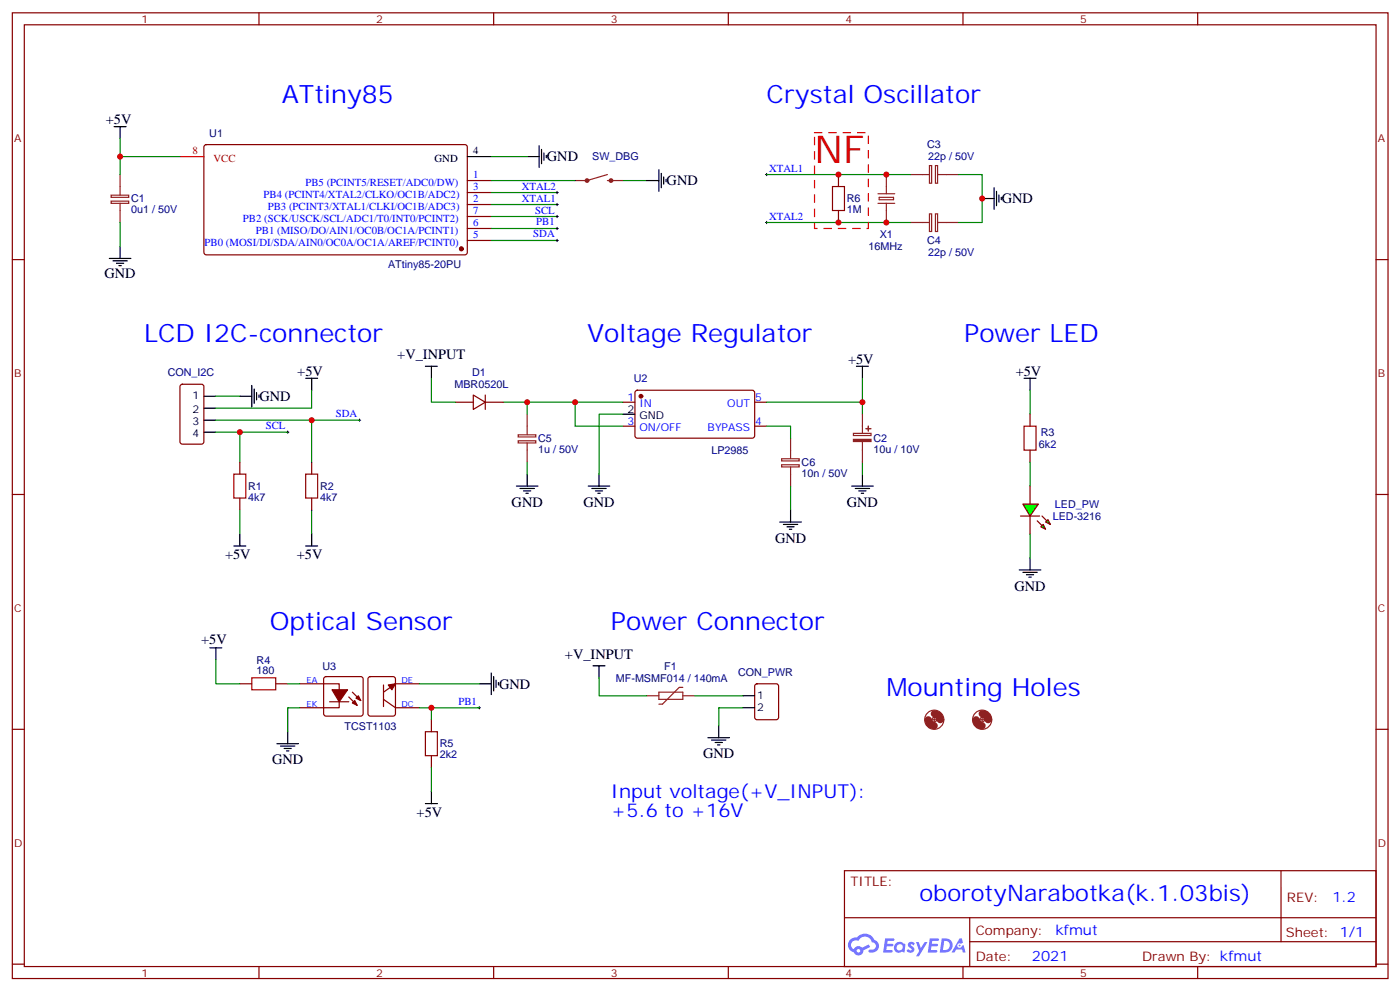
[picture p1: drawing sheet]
<svg xmlns="http://www.w3.org/2000/svg" width="413mm" height="292mm" viewBox="0 0 413 292" stroke-linecap="round" stroke-linejoin="round" font-family="sans-serif">
<g fill="none" stroke="#870000" stroke-width=".35">
<path d="M3.6 3.8h405.4v284.3h-405.4zM7.2 7.3h398.2v277.3h-398.2zM76.3 3.8v3.5M145.5 3.8v3.5M214.6 3.8v3.5M283.7 3.8v3.5M352.9 3.8v3.5M3.6 76.4h3.6M405.4 76.4h3.6M3.6 145.6h3.6M405.4 145.6h3.6M3.6 214.7h3.6"/>
<path d="M405.4 214.7h3.6M248.8 256.4h156.6v28.2h-156.6zM377.4 256.4v20.9M248.8 270.2h156.5M285.7 277.3h119.6M285.7 270.2v14.1M3.6 283.9h3.6M76.3 284.6v3.5M145.5 284.6v3.5M214.6 284.6v3.5M283.7 284.6v3.5M352.9 284.6v3.5"/>
<path d="M405.4 283.9h3.6"/>
</g>
<g fill="#5487ff">
<path d="M267.8 277.5a1.22 1.22 0 0 1 1.7 .3l-.4 .6a.47 .47 0 0 0-.3-.4 .47 .47 0 0 0-.5 .2l.2 .2a1.14 1.14 0 0 1 .7 1.7 1.14 1.14 0 0 1-1.9 0l-.2-.2 .5-.5 .7 .4a.29 .29 0 0 0 .4-.2 .29 .29 0 0 0-.3-.4 1.04 1.04 0 0 1-.6-1.7z"/>
<path d="M260.8 276.3h2.4l.3 .2-.1 .5h-1.9l-.1 .9h1.5l.4 .4-.4 .3h-1.6l-.2 1.1 1.8 .1 .1 .3-.1 .3h-2.7z"/>
<path d="M274 276.3h2.3l.3 .2-.1 .5h-1.8l-.1 .9h1.5l.3 .4-.4 .3h-1.6l-.1 1.1 1.7 .1 .2 .3-.2 .3h-2.6z"/>
<path d="M282.7 276.3h.7l.3 1.2-.6 .4a.69 .69 0 0 0-1 .2 .69 .69 0 0 0 .5 1 .69 .69 0 0 0 .8-.6l.5-.3 .6 2.2h-.8l-.2-.8h-1.8l-.5 .8h-.8z"/>
<path d="M269.9 277.4h.8l.6 1.8 1.1-1.8h.9l-2.6 4.2h-.8l.9-1.6z"/>
<path d="M277.5 276.3l-.6 4.1h1.3a2.11 2.11 0 0 0 2.5-2.1 2.11 2.11 0 0 0-2.5-2zM278.2 277a1.39 1.39 0 0 1 1.7 1.4 1.39 1.39 0 0 1-1.8 1.3h-.3z"/>
<path d="M263.8 277.9a1.54 1.54 0 0 0-.1 2.2 1.54 1.54 0 0 0 2.2 .1l.6 .2 .3-2.3-.2-.2h-.4a1.49 1.49 0 0 0-2.4 0zM264.1 278.9a.94 .94 0 0 1 1.8 0 .94 .94 0 0 1-1.8 0z"/>
<path d="M250.5 276.7a2.18 2.18 0 0 0 1.1 3.7 1.44 1.44 0 0 0 1.6 .9 1.44 1.44 0 0 0 1.2-1.5l2-1-.5-.7-1.9 .9a1.47 1.47 0 0 0-2.4 .5 1.39 1.39 0 0 1-.7-2 1.39 1.39 0 0 1 2-.4 2.12 2.12 0 0 1 2.2-1.3 2.12 2.12 0 0 1 1.9 1.7 1.14 1.14 0 0 1 1.1 1.4 1.14 1.14 0 0 1-1.7 .7 .43 .43 0 0 0-.5 .4 .43 .43 0 0 0 .4 .5 1.98 1.98 0 0 0 2.5-1.3 1.98 1.98 0 0 0-1.2-2.5 3.1 3.1 0 0 0-5.3-.7l-.9 .1zM252.4 280a.55 .55 0 0 1 1.1 0 .55 .55 0 0 1-1.1 0z"/>
<circle cx="282.7" cy="278.4" r=".26"/>
</g>
<path d="M225.5 51.4h.7M225.9 51v.8M225.5 65.5h.7M225.9 65.2v.7M84.4 127.2h.7M84.8 126.9v.7M105.6 123.7h.7M105.9 123.4v.7" fill="none" stroke="#000" stroke-width=".29"/>
<g fill="none" stroke="#8c2424" stroke-width=".35">
<path d="M258.7 57h4.9M258.7 59.9h4.9M259 58.1h4.3v.7h-4.3zM261.2 51.4v5.6M261.2 59.9v5.6M268.2 51.4h5.7M273.9 48.8h.6v5.1h-.6zM275.6 48.8h.7v5.1h-.7zM276.3 51.4h6M268.2 65.5h5.7M273.9 63h.6v5.2h-.6zM275.6 63h.7v5.2h-.7z"/>
<path d="M276.3 65.5h6M152.7 128h5.2v.7h-5.2zM152.7 129.8h5.2v.6h-5.2zM155.3 122v6M155.3 130.4v5.7M230.3 135.1h5.2v.6h-5.2zM230.3 136.8h5.2v.7h-5.2zM232.9 129v6M232.9 137.5v5.6"/>
</g>
<g fill="none" stroke="#008700" stroke-width=".35">
<path d="M225.9 51.4h42.3M282.3 51.4h7.1v14.1h-7.1M225.9 65.5h42.3M63.6 116.7h7.1M91.8 114.9v5.3h-28.2M127.1 111.4v7h7.1M148.3 118.4h35.3M155.3 118.4v3.6M169.4 118.4v7.1h14.2M225.9 118.4h28.2M254.1 111.4v10.6M63.6 123.7h42.3"/>
<path d="M63.6 127.2h21.2M70.7 127.2v8.9M91.8 123.7v12.4M155.3 136.1v3.5M183.6 122h-7.1v17.6M225.9 125.5h7v3.5M254.1 136.1v3.5M70.7 150.2v7M91.8 150.2v7M232.9 143.1v7.1"/>
</g>
<g fill="none" stroke="#000" stroke-width=".35">
<path d="M289.4 58.5h3.5M292.9 55.3v6.3M293.6 56.3v4.3M294.3 57.4v2.1M295 58.1v.7M60.1 116.7h3.5M70.7 116.7h3.5M74.2 113.5v6.3M74.9 114.5v4.3M75.6 115.6v2.1M76.3 116.3v.7M90.1 111.4h3.5"/>
<path d="M91.8 111.4v3.5M125.3 107.8h3.6M127.1 107.8v3.6M252.3 107.8h3.6M254.1 107.8v3.6M60.1 120.2h3.5M60.1 123.7h3.5M60.1 127.2h3.5M155.3 139.6v3.5M176.5 139.6v3.5M183.6 122h3.5M254.1 139.6v3.5"/>
<path d="M70.7 157.2v3.6M91.8 157.2v3.6M152.2 143.1h6.3M153.2 143.8h4.2M154.3 144.5h2.1M155 145.2h.7M173.3 143.1h6.4M174.4 143.8h4.2M175.4 144.5h2.2M176.1 145.2h.7M229.8 153.7h6.3M230.8 154.4h4.3"/>
<path d="M231.9 155.1h2.1M232.6 155.8h.7M232.9 150.2v3.5M250.9 143.1h6.4M252 143.8h4.2M253 144.5h2.2M253.8 145.2h.7M68.9 160.8h3.5M90.1 160.8h3.5"/>
</g>
<g fill="none" stroke="#870000" stroke-width=".35">
<path d="M53.3 113.3l.4-.2h5.7l.6 .5 .1 16.5-.5 .6-5.9 .1-.6-.5-.1-16.5zM134.2 118.4h5.3M139.5 116.3l3.5 2.1-3.5 2.1zM143 118.4h5.3M143 116.3v4.2M183.6 118.4h3.5M187.3 115.1l.5-.2 34.1 .1 .5 .6-.1 13-.6 .4-34.2-.1-.4-.6v-12.7zM222.4 118.4h3.5M70.7 136.1v3.5M91.8 136.1v3.5M183.6 125.5h3.5M222.4 125.5h3.5"/>
<path d="M70.7 146.6v3.6M91.8 146.6v3.6M303.5 143.1v5.3M303.5 151.9v5.3M95.6 199.4l.5-.2h10.2l.5 .2 .2 .5v10.2l-.2 .5-.5 .3h-10.2l-.5-.3-.2-.5v-10.2zM108.6 199.4l.5-.2h6.7l.5 .2 .2 .5v10.2l-.2 .5-.5 .3h-6.7l-.5-.3-.2-.5v-10.2zM88.3 201.3h11.6v7.1h-11.6M97.1 206.6h5.7M102.8 205.2l2.4 2.5M103.8 203.8l2.5 2.5M113 205.9l3.5 2.5h7.1M113 201.7v6.3"/>
<path d="M123.6 201.3h-7.1l-3.5 2.5"/>
</g>
<path d="M68.9 139.6h3.5v7h-3.5zM90.1 139.6h3.5v7h-3.5z" fill="none" stroke="#a10000" stroke-width=".35"/>
<g fill="#870000" stroke="#870000" stroke-width=".35">
<path d="M114.4 201.7l2.1-.4-1 1.8z"/>
<path d="M103.8 207l.7-.7 .7 1.4z"/>
<path d="M104.9 205.6l.7-.7 .7 1.4z"/>
<path d="M97.8 203.1h4.6l-2.5 3.5z"/>
<circle cx="188.8" cy="116.7" r=".53"/>
</g>
<g fill="#0f0" stroke="#870000" stroke-width=".35">
<path d="M307.4 154.4l.7 1.4-1.4-.7z"/>
<path d="M308.1 153.7l.7-.7 .7 1.4z"/>
</g>
<g fill="#870000" stroke="#870000" stroke-width=".35">
<path d="M305.6 153.4l1.4 1.4z"/>
<path d="M307 151.9l1.4 1.5z"/>
</g>
<path d="M300.7 151.9h5.6z" fill="#f00" stroke="#870000" stroke-width=".35"/>
<path d="M301.4 148.4h4.6l-2.5 3.5z" fill="#0f0" stroke="#870000" stroke-width=".35"/>
<g fill="none" stroke="#000" stroke-width=".35">
<path d="M33.6 37.3h3.5M35.4 37.3v3.5M137.7 46.1h7M155.3 46.1h3.6M158.9 42.9v6.4M159.6 44v4.2M160.3 45v2.2M161 45.8v.7M190.6 53.2h3.5M194.1 50v6.3M194.8 51v4.3M195.5 52.1v2.1"/>
<path d="M196.3 52.8v.7M32.2 76.1h6.4M33.3 76.8h4.2M34.3 77.5h2.1M35 78.2h.7M35.4 72.6v3.5M301.7 111.4h3.6M303.5 111.4v3.5M300.3 167.8h6.4M301.4 168.5h4.2M302.4 169.2h2.2M303.1 169.9h.7"/>
<path d="M303.5 164.3v3.5M61.8 190.7h3.6M63.6 190.7v3.6M144.7 198.2v6.3M145.5 199.2v4.2M174.7 196h3.6M176.5 196v3.6M81.6 219h6.3M82.7 219.7h4.2M84.8 215.4v3.6M141.2 201.3h3.5M146.2 200.3v2.1"/>
<path d="M146.9 201v.7M208.6 217.2h6.3M209.7 217.9h4.2M210.7 218.6h2.1M211.4 219.3h.7M211.8 213.7v3.5M218.8 204.9h3.6M218.8 208.4h3.6M83.7 220.4h2.1M84.4 221.1h.7M125.3 236.6h3.6M127.1 233.1v3.5"/>
</g>
<path d="M245.3 54.9h3.5v7.1h-3.5zM301.7 125.5h3.6v7h-3.6zM74.2 199.6h7v3.5h-7zM125.3 215.4h3.6v7.1h-3.6z" fill="none" stroke="#a10000" stroke-width=".35"/>
<g fill="none" stroke="#870000" stroke-width=".35">
<path d="M60.3 42.8l.5-.2h76.5l.4 .7-.1 31.3-.6 .4h-76.5l-.4-.7v-31zM137.7 56.7h7M137.7 53.2h7M247.1 51.4v3.5M137.7 63.7h7M137.7 67.3h7M137.7 70.8h7M137.7 60.2h7M247.1 62v3.5M303.5 122v3.5M303.5 132.5v3.6M70.7 201.3h3.5"/>
<path d="M81.2 201.3h3.6M127.1 211.9v3.5M222.6 201.5l.5-.2h5.6l.7 .5v9.4l-.5 .7h-5.8l-.7-.4v-9.5zM127.1 222.5v3.5"/>
</g>
<g fill="none" stroke="#008700" stroke-width=".35">
<path d="M35.4 40.8v10.6M35.4 46.1h17.6M144.7 53.2h24.7M144.7 46.1h10.6M144.7 56.7h19.4M183.6 53.2h7M35.4 65.5v7.1M144.7 60.2h19.4M144.7 67.3h19.4M144.7 70.8h19.4M144.7 63.7h19.4M303.5 114.9v7.1"/>
<path d="M303.5 136.1v7M303.5 157.2v7.1M63.6 194.3v7h7.1M176.5 199.6v5.3h14.1M84.8 201.3h3.5M88.3 208.4h-3.5v7M123.6 201.3h17.6M123.6 208.4h17.6M127.1 208.4v3.5M204.7 204.9h14.1M218.8 208.4h-7v5.3M127.1 226v7.1"/>
</g>
<path d="M163.8 56.7h.7M164.1 56.3v.7M164.1 59.9v.7M163.8 60.2h.7M163.8 67.3h.7M163.8 63.7h.7M163.8 70.8h.7M164.1 63.4v.7M164.1 66.9v.7M164.1 70.4v.8M140.9 208.4h.7M141.2 208v.7" fill="none" stroke="#000" stroke-width=".29"/>
<path d="M273.5 211.9a1.76 1.76 0 0 0 1.8 1.8M275.3 210.1a1.76 1.76 0 0 1 1.7 1.8M287.6 211.9a1.76 1.76 0 0 0 1.8 1.8M289.4 210.1a1.76 1.76 0 0 1 1.7 1.8" fill="none" stroke="#8c2424" stroke-width="2.1"/>
<g fill="none" stroke="#8c2424" stroke-width=".35">
<path d="M32.7 57.5h5.2v.6h-5.2zM32.7 59.2h5.2v.7h-5.2zM35.4 51.4v6M35.4 59.9v5.6M179 51.4l-6 1.8h-3.6M179 53.2h4.6M251.5 127.6h5.1v.6h-5.1zM254.1 122v5.6M254.1 130.1v6M190.6 204.9h3.5M194.1 203.8h7.1v2.1h-7.1zM201.2 202.4h-1.1l-4.9 4.9h-1.1"/>
<path d="M201.2 204.9h3.5M274.6 211.9h1.4M275.3 211.2v1.4M288.7 211.9h1.4M289.4 211.2v1.4"/>
<circle cx="275.3" cy="211.9" r="2.82"/>
<circle cx="275.3" cy="211.9" r=".71"/>
<circle cx="289.4" cy="211.9" r="2.82"/>
<circle cx="289.4" cy="211.9" r=".71"/>
</g>
<g fill="#8c2424" stroke="#8c2424" stroke-width=".35">
<path d="M251.5 129.4h5.1v.6h-5.1z"/>
<path d="M255.2 126.2h1.4z"/>
<path d="M255.8 125.5l.1 1.4z"/>
</g>
<circle cx="135.9" cy="73.3" r=".53" fill="#870000" stroke="#870000" stroke-width=".35"/>
<path d="M53 46.1h7.1" fill="none" stroke="#f00" stroke-width=".35"/>
<g fill="none" stroke="#8c2424" stroke-width=".71">
<circle cx="173" cy="53.2" r=".35"/>
<circle cx="180" cy="53.2" r=".35"/>
</g>
<path d="M240 39.1h15.9v28.2h-15.9z" fill="none" stroke="#f00" stroke-width=".35" stroke-dasharray="2.1 2.1"/>
<g fill="#c00">
<circle cx="289.4" cy="58.5" r=".88"/>
<circle cx="261.2" cy="51.4" r=".88"/>
<circle cx="261.2" cy="65.5" r=".88"/>
<circle cx="70.7" cy="127.2" r=".88"/>
<circle cx="91.8" cy="123.7" r=".88"/>
<circle cx="254.1" cy="118.4" r=".88"/>
<circle cx="127.1" cy="208.4" r=".88"/>
<circle cx="169.4" cy="118.4" r=".88"/>
<circle cx="155.3" cy="118.4" r=".88"/>
<circle cx="35.4" cy="46.1" r=".88"/>
<circle cx="247.1" cy="51.4" r=".88"/>
<circle cx="247.1" cy="65.5" r=".88"/>
</g>
<text font-size="11.3" fill="#f00" x="240" y="47.9">NF</text>
<g font-size="7.4" fill="#00f">
<text x="83" y="30.2">ATtiny85</text>
<text x="225.9" y="30.2">Crystal Oscillator</text>
<text x="42.4" y="100.8">LCD I2C-connector</text>
<text x="173" y="100.8">Voltage Regulator</text>
<text x="284.1" y="100.8">Pow</text>
<text x="299.1" y="100.8">er LED</text>
<text x="79.5" y="185.5">Optical Sensor</text>
<text x="180" y="185.5">Pow</text>
<text x="195" y="185.5">er Connector</text>
<text x="261.2" y="204.9">Mounting Holes</text>
</g>
<text font-size="6.7" fill="#00f" x="270.9" y="265.4">oborotyNarabotka(k.1.03bis)</text>
<g font-size="5.6" fill="#00f">
<text x="180" y="234.8">Input voltage(+V_INPUT):</text>
<text x="180" y="240.5">+5.6 to +16V</text>
</g>
<g font-size="4.2">
<text x="31.2" y="36.6">+5V</text>
<text x="161.1" y="47.5">GND</text>
<text x="196.4" y="54.6">GND</text>
<text x="295.2" y="59.9">GND</text>
<text x="30.8" y="81.7">GND</text>
<text x="117.1" y="105.7">+V_INPUT</text>
<text x="249.9" y="107.1">+5V</text>
<text x="87.6" y="110.7">+5V</text>
<text x="299.3" y="110.7">+5V</text>
<text x="76.5" y="118.1">GND</text>
<text x="150.7" y="149.2">GND</text>
<text x="171.9" y="149.2">GND</text>
<text x="249.5" y="149.2">GND</text>
<text x="228.4" y="159.8">GND</text>
<text x="66.3" y="164.7">+5V</text>
<text x="87.5" y="164.7">+5V</text>
<text x="298.9" y="173.9">GND</text>
<text x="59.3" y="189.7">+5V</text>
<text x="166.5" y="193.9">+V_INPUT</text>
<text x="147" y="202.8">GND</text>
<text x="80.2" y="225.1">GND</text>
<text x="207.2" y="223.2">GND</text>
<text x="122.8" y="240.6">+5V</text>
</g>
<g font-size="4.2" fill="#00f">
<text x="392.6" y="265.6">1.2</text>
<text x="311" y="275.2">kfmut</text>
<text x="304.1" y="283">2021</text>
</g>
<g font-size="3.9" fill="#800">
<text x="250.6" y="260.9">TITLE:</text>
<text x="379.2" y="265.6">REV:</text>
<text x="287.5" y="275.1">Company:</text>
<text x="378.9" y="275.8">Sheet: 1/1</text>
<text x="287.5" y="282.8">Date:</text>
<text x="336.5" y="282.9">Draw</text>
<text x="346.7" y="282.9">n By: kfmut</text>
</g>
<g font-size="3.2" fill="#800">
<text x="41.7" y="6.8">1</text>
<text x="110.9" y="6.8">2</text>
<text x="180" y="6.8">3</text>
<text x="249.2" y="6.8">4</text>
<text x="318.3" y="6.8">5</text>
<text x="4.2" y="41.9">A</text>
<text x="406" y="41.9">A</text>
<text x="4.2" y="111">B</text>
<text x="406" y="111">B</text>
<text x="4.2" y="180.2">C</text>
<text x="406" y="180.2">C</text>
<text x="4.2" y="249.3">D</text>
<text x="406" y="249.3">D</text>
<text x="41.7" y="287.6">1</text>
<text x="110.9" y="287.6">2</text>
<text x="180" y="287.6">3</text>
<text x="249.2" y="287.6">4</text>
<text x="318.3" y="287.6">5</text>
</g>
<g font-size="3.2" fill="#000080">
<text x="61.7" y="40.2">U1</text>
<text x="174.5" y="47.2">SW_DBG</text>
<text x="273.2" y="43.7">C3</text>
<text x="273.5" y="47.2">22p / 50V</text>
<text x="38.6" y="59.6">C1</text>
<text x="249.5" y="59.6">R6</text>
<text x="38.6" y="62.8">0u1 / 50V</text>
<text x="249.5" y="62.8">1M</text>
<text x="259.2" y="70.2">X1</text>
<text x="273.2" y="71.9">C4</text>
<text x="255.9" y="73.7">16MHz</text>
<text x="273.5" y="75.4">22p / 50V</text>
<text x="114.3" y="79">ATtiny85-20PU</text>
<text x="49.4" y="110.7">CON_I2C</text>
<text x="139.1" y="110.7">D1</text>
<text x="186.7" y="112.5">U2</text>
<text x="133.9" y="114.3">MBR0520L</text>
<text x="158.6" y="130.2">C5</text>
<text x="257.4" y="130.2">C2</text>
<text x="306.1" y="132">6k2</text>
<text x="306.7" y="128.4">R3</text>
<text x="158.6" y="133.3">1u / 50V</text>
<text x="209.6" y="133.7">LP2985</text>
<text x="236.2" y="137.2">C6</text>
<text x="257.4" y="133.3">10u / 10V</text>
<text x="236.2" y="140.4">10n / 50V</text>
<text x="73.1" y="147.4">4k7</text>
<text x="73.1" y="144.2">R1</text>
<text x="94.3" y="147.4">4k7</text>
<text x="94.3" y="144.2">R2</text>
<text x="310.8" y="149.5">LED_PW</text>
<text x="310.2" y="153.1">LED-3216</text>
<text x="75.6" y="195.4">R4</text>
<text x="95" y="197.2">U3</text>
<text x="195.7" y="197.2">F1</text>
<text x="75.6" y="198.5">180</text>
<text x="181.5" y="200.7">MF-MSMF014 / 140mA</text>
<text x="217.5" y="198.9">CON_PWR</text>
<text x="101.5" y="214.8">TCST1103</text>
<text x="129.6" y="220.1">R5</text>
<text x="129.6" y="223.3">2k2</text>
</g>
<g font-size="3.2" fill="#f00">
<text x="56.7" y="45.4">8</text>
<text x="62.9" y="47.7">VCC</text>
</g>
<g font-size="3.2">
<text x="128" y="47.7">GND</text>
<text x="139.5" y="45.4">4</text>
<text x="56.8" y="117.4">1</text>
<text x="56.8" y="121.6">2</text>
<text x="56.8" y="125.1">3</text>
<text x="184.9" y="121.6">2</text>
<text x="188.4" y="123.4">GND</text>
<text x="56.8" y="128.7">4</text>
<text x="223.1" y="205.9">1</text>
<text x="223.1" y="209.4">2</text>
</g>
<g font-size="3.2" fill="#00f">
<text x="139.5" y="52.5">1</text>
<text x="226.6" y="50.5">XTAL1</text>
<text x="77.7" y="58.3">PB4 (PCINT4/XTAL2/CLKO/OC1B/ADC2)</text>
<text x="90" y="54.8">PB5 (PCINT5/RESET/ADC0/DW)</text>
<text x="139.5" y="56">3</text>
<text x="139.5" y="59.5">2</text>
<text x="153.7" y="55.8">XTAL2</text>
<text x="153.7" y="59.3">XTAL1</text>
<text x="71.6" y="65.3">PB2 (SCK/USCK/SCL/ADC1/T0/INT0/PCINT2)</text>
<text x="78.9" y="61.8">PB3 (PCINT3/XTAL1/CLKI/OC1B/ADC3)</text>
<text x="139.5" y="63">7</text>
<text x="157.7" y="62.9">SCL</text>
<text x="226.6" y="64.6">XTAL2</text>
<text x="75.4" y="68.9">PB1 (MISO/DO/AIN1/OC0B/OC1A/PCINT1)</text>
<text x="139.5" y="66.6">6</text>
<text x="139.5" y="70.1">5</text>
<text x="157.1" y="69.9">SDA</text>
<text x="158" y="66.4">PB1</text>
<text x="60.3" y="72.4">PB0 (MOSI/DI/SDA/AIN0/OC0A/OC1A/AREF/PCINT0)</text>
<text x="184.9" y="118.1">1</text>
<text x="188.4" y="119.8">IN</text>
<text x="214.3" y="119.8">OUT</text>
<text x="222.5" y="118.1">5</text>
<text x="98.9" y="122.8">SDA</text>
<text x="184.9" y="125.1">3</text>
<text x="222.5" y="125.1">4</text>
<text x="78.3" y="126.4">SCL</text>
<text x="188.4" y="126.9">ON/OFF</text>
<text x="208.5" y="126.9">BYPASS</text>
<text x="135.1" y="207.5">PB1</text>
</g>
<g font-size="2.5" fill="#00f">
<text x="90.3" y="201">EA</text>
<text x="118.3" y="201">DE</text>
<text x="90.3" y="208">EK</text>
<text x="118.3" y="208">DC</text>
</g>
</svg>
